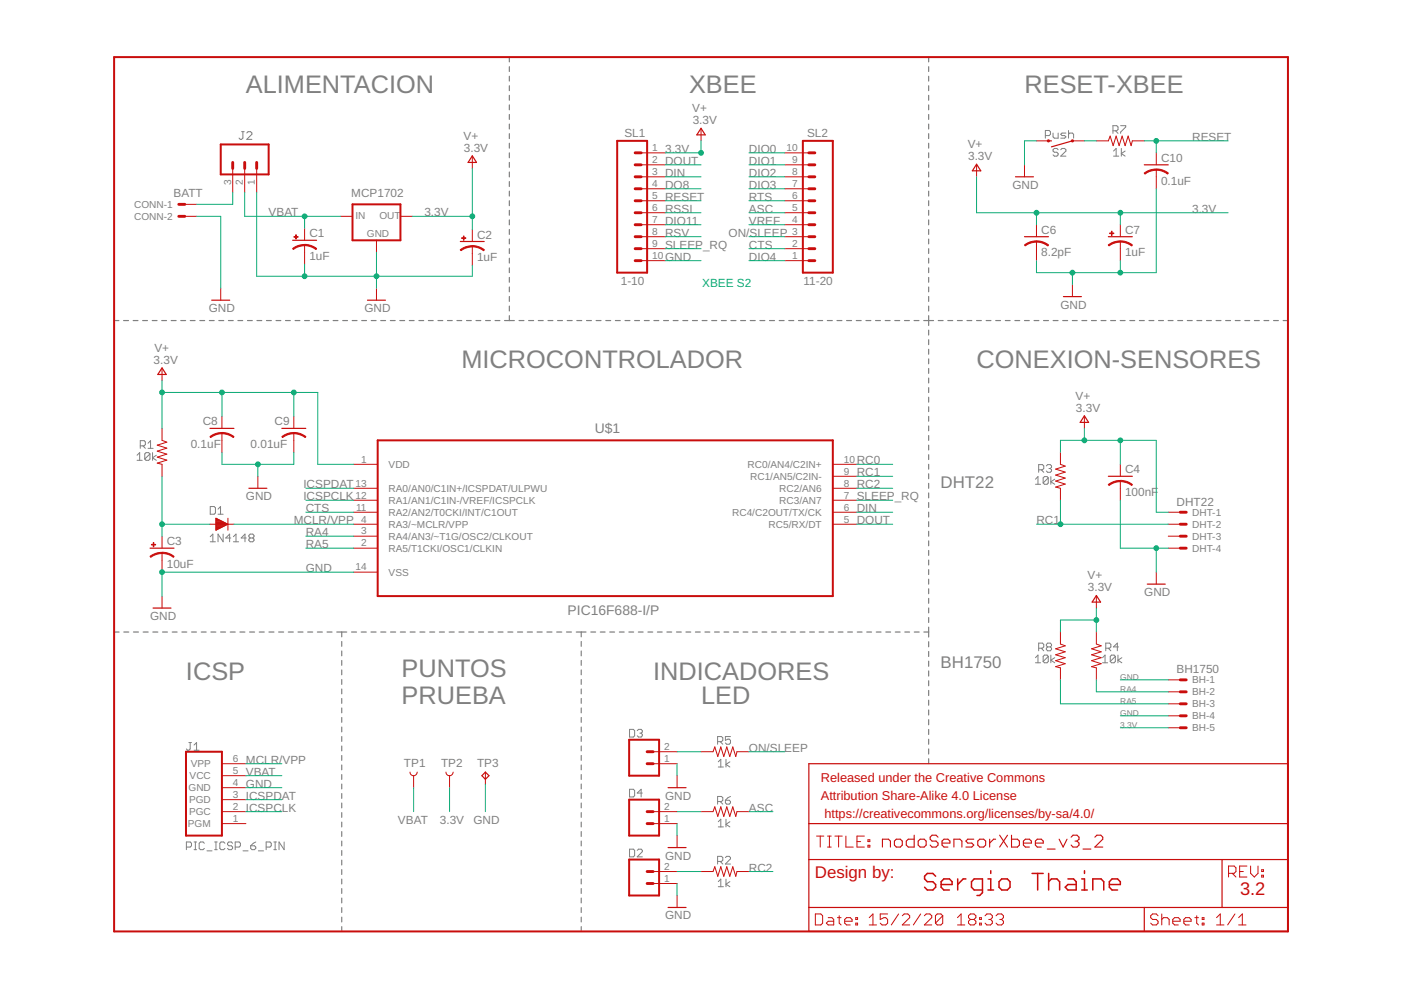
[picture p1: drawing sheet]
<svg xmlns="http://www.w3.org/2000/svg" width="297mm" height="210mm" viewBox="0 0 297 210" stroke-linecap="round" stroke-linejoin="round" font-family="sans-serif">
<g fill="none" stroke="#808080" stroke-width=".25">
<path d="M108 12.1v1M108 14.1v1.1M108 16.2v1M108 18.2v1M196.9 12.1v1M196.9 14.1v1.1M196.9 16.2v1M196.9 18.2v1M108 20.2v1.1M108 22.2v1.1M108 24.3v1M108 26.3v1"/>
<path d="M108 28.3v1.1M108 30.4v1M108 32.4v1M108 34.4v1.1M108 36.5v1M108 38.5v1M196.9 20.2v1.1M196.9 22.2v1.1M196.9 24.3v1M196.9 26.3v1M196.9 28.3v1.1M196.9 30.4v1"/>
<path d="M196.9 32.4v1M196.9 34.4v1.1M196.9 36.5v1M196.9 38.5v1M108 40.5v1.1M108 42.6v1M108 44.6v1M108 46.6v1.1M108 48.7v1M108 50.7v1M108 52.7v1M108 54.8v1"/>
<path d="M108 56.8v1M108 58.8v1M196.9 40.5v1.1M196.9 42.6v1M196.9 44.6v1M196.9 46.6v1.1M196.9 48.7v1M196.9 50.7v1M196.9 52.7v1M196.9 54.8v1M196.9 56.8v1M196.9 58.8v1"/>
<path d="M24.2 68h1M26.2 68h1M28.2 68h1.1M30.2 68h1.1M32.3 68h1M34.3 68h1M36.3 68h1M38.3 68h1M40.3 68h1.1M42.4 68h1M44.4 68h1M46.4 68h1"/>
<path d="M48.4 68h1M50.4 68h1.1M52.5 68h1M54.5 68h1M56.5 68h1M58.5 68h1M60.5 68h1.1M62.6 68h1M64.6 68h1M66.6 68h1M68.6 68h1M70.6 68h1"/>
<path d="M72.7 68h1M74.7 68h1M76.7 68h1M78.7 68h1M80.7 68h1M82.8 68h1M84.8 68h1M86.8 68h1M88.8 68h1M90.8 68h1M92.9 68h1M94.9 68h1"/>
<path d="M96.9 68h1M98.9 68h1M100.9 68h1M103 68h1M105 68h1M107 68h2.1M108 60.9v1M108 62.9v1M108 64.9v1M108 66.9v1.1M110 68h1.1M112.1 68h1"/>
<path d="M114.1 68h1.1M116.2 68h1M118.2 68h1.1M120.3 68h1M122.3 68h1M124.4 68h1M126.4 68h1M128.4 68h1.1M130.5 68h1M132.5 68h1.1M134.6 68h1M136.6 68h1"/>
<path d="M138.6 68h1.1M140.7 68h1M142.7 68h1.1M144.8 68h1M146.8 68h1.1M148.9 68h1M150.9 68h1.1M153 68h1M155 68h1M157 68h1.1M159.1 68h1M161.1 68h1.1"/>
<path d="M163.2 68h1M165.2 68h1M167.2 68h1.1M169.3 68h1M171.3 68h1.1M173.4 68h1M175.4 68h1.1M177.5 68h1M179.5 68h1.1M181.5 68h1.1M183.6 68h1M185.6 68h1.1"/>
<path d="M187.7 68h1M189.7 68h1.1M191.8 68h1M193.8 68h1M195.9 68h2M196.9 60.9v1M196.9 62.9v1M196.9 64.9v1M196.9 66.9v2.1M196.9 70v1M196.9 72v1.1M196.9 74.1v1"/>
<path d="M196.9 76.1v1M196.9 78.1v1.1M198.9 68h1.1M201 68h1M203 68h1M205 68h1M207.1 68h1M209.1 68h1M211.1 68h1M213.1 68h1.1M215.2 68h1M217.2 68h1"/>
<path d="M219.2 68h1.1M221.3 68h1M223.3 68h1M225.3 68h1.1M227.4 68h1M229.4 68h1M231.4 68h1.1M233.4 68h1.1M235.5 68h1M237.5 68h1M239.5 68h1.1M241.6 68h1"/>
<path d="M243.6 68h1M245.6 68h1.1M247.7 68h1M249.7 68h1M251.7 68h1.1M253.8 68h1M255.8 68h1M257.8 68h1.1M259.9 68h1M261.9 68h1M263.9 68h1.1M266 68h1"/>
<path d="M268 68h1M270 68h1M272.1 68h1M196.9 80.2v1M196.9 82.2v1M196.9 84.2v1.1M196.9 86.3v1M196.9 88.3v1M196.9 90.3v1M196.9 92.4v1M196.9 94.4v1M196.9 96.4v1"/>
<path d="M196.9 98.4v1.1M196.9 100.5v1M196.9 102.5v1M196.9 104.5v1.1M196.9 106.6v1M196.9 108.6v1M196.9 110.6v1.1M196.9 112.6v1.1M196.9 114.7v1M196.9 116.7v1.1M196.9 118.7v1.1M24.2 134h1.1"/>
<path d="M26.2 134h1.1M28.3 134h1.1M30.4 134h1M32.4 134h1.1M34.5 134h1M36.5 134h1M38.6 134h1M40.6 134h1.1M42.7 134h1M44.7 134h1.1M46.8 134h1M48.8 134h1.1"/>
<path d="M50.9 134h1M52.9 134h1.1M55 134h1M57 134h1.1M59.1 134h1M61.1 134h1.1M63.2 134h1M65.2 134h1.1M67.3 134h1M69.3 134h1.1M71.4 134h2.1M72.5 134v1"/>
<path d="M72.5 136v1M72.5 138v1M74.5 134h1.1M76.6 134h1.1M78.7 134h1M80.7 134h1.1M82.8 134h1.1M84.9 134h1.1M87 134h1M89 134h1.1M91.1 134h1.1M93.2 134h1"/>
<path d="M95.2 134h1.1M97.3 134h1.1M99.4 134h1.1M101.5 134h1M103.5 134h1.1M105.6 134h1.1M107.7 134h1M109.7 134h1.1M111.8 134h1.1M113.9 134h1.1M116 134h1M118 134h1.1"/>
<path d="M120.1 134h1.1M122.2 134h2M123.2 134v1M123.2 136v1M123.2 138v1M125.3 134h1M127.3 134h1M129.3 134h1M131.3 134h1M133.3 134h1M135.3 134h1.1M137.4 134h1"/>
<path d="M139.4 134h1M141.4 134h1M143.4 134h1M145.4 134h1.1M147.4 134h1.1M149.5 134h1M151.5 134h1M153.5 134h1M155.5 134h1M157.5 134h1.1M159.6 134h1M161.6 134h1"/>
<path d="M163.6 134h1M165.6 134h1M167.6 134h1M169.7 134h1M171.7 134h1M173.7 134h1M175.7 134h1M177.7 134h1M179.7 134h1M181.8 134h1M183.8 134h1M185.8 134h1"/>
<path d="M187.8 134h1M189.8 134h1M191.8 134h1M193.8 134h1.1M195.9 134h1M196.9 120.8v1M196.9 122.8v1M196.9 124.8v1.1M196.9 126.9v1M196.9 128.9v1M196.9 130.9v1.1M196.9 133v2.1"/>
<path d="M196.9 136.1v1M196.9 138.1v1.1M72.5 140v1.1M72.5 142v1.1M72.5 144.1v1M72.5 146.1v1M72.5 148.1v1M72.5 150.1v1M72.5 152.1v1M72.5 154.2v1M72.5 156.2v1M72.5 158.2v1"/>
<path d="M123.2 140v1.1M123.2 142v1.1M123.2 144.1v1M123.2 146.1v1M123.2 148.1v1M123.2 150.1v1M123.2 152.1v1M123.2 154.2v1M123.2 156.2v1M123.2 158.2v1M196.9 140.2v1.1M196.9 142.3v1"/>
<path d="M196.9 144.3v1.1M196.9 146.4v1.1M196.9 148.5v1M196.9 150.5v1.1M196.9 152.6v1.1M196.9 154.7v1M196.9 156.7v1.1M196.9 158.8v1.1M72.5 160.2v1M72.5 162.2v1M72.5 164.2v1M72.5 166.2v1.1"/>
<path d="M72.5 168.3v1M72.5 170.3v1M72.5 172.3v1M72.5 174.3v1M72.5 176.3v1M72.5 178.3v1M123.2 160.2v1M123.2 162.2v1M123.2 164.2v1M123.2 166.2v1.1M123.2 168.3v1M123.2 170.3v1"/>
<path d="M123.2 172.3v1M123.2 174.3v1M123.2 176.3v1M123.2 178.3v1M196.9 160.9v1M72.5 180.3v1.1M72.5 182.4v1M72.5 184.4v1M72.5 186.4v1M72.5 188.4v1M72.5 190.4v1M72.5 192.4v1.1"/>
<path d="M72.5 194.5v1M72.5 196.5v1M123.2 180.3v1.1M123.2 182.4v1M123.2 184.4v1M123.2 186.4v1M123.2 188.4v1M123.2 190.4v1M123.2 192.4v1.1M123.2 194.5v1M123.2 196.5v1"/>
</g>
<g fill="none" stroke="#808080" stroke-width=".21">
<path d="M51.2 27.9h.6M51.5 27.9v1.4l-.3 .2h-.3l-.2-.2M52.3 28.2l.3-.3h.5l.3 .3v.3l-1.1 1h1.1M221.6 28.7h.8l.3-.2v-.6l-.3-.2h-.8v1.6M223.3 28.2v.8l.2 .3h.8v-1.1M224.3 31.7l-.2-.2h-.6l-.2 .2v.3l.2 .3h.6l.2 .3v.2l-.2 .3h-.6l-.2-.3M224.9 31.7l.3-.2h.5l.3 .2v.3l-1.1 1.1h1.1M226 28.2h-.8l-.3 .3 .3 .2h.5l.3 .3-.3 .3h-.8M226.5 28.5l.3-.3h.6l.2 .3v.8M226.5 27.7v1.6M236 27.7h.8l.2-.2v-.6l-.2-.3h-.8v1.7M236.1 32l.5-.5v1.6"/>
<path d="M236.1 33.1h1.1M236.5 27.7l.5 .6M237.6 26.6h1.1v.3l-1.1 1.1v.3M237.7 31.5v1.6M238.5 32l-.8 .6 .8 .5M29.1 96.5l.5-.5v1.6M29.1 97.6h1M29.7 94.5h.9l.2-.2v-.6l-.2-.3h-.9v1.7M30.3 94.5l.5 .6M31.4 94l.5-.6v1.7M31.4 95.1h1.1M31.8 96.2v1.1l-.3 .3h-.5l-.3-.3"/>
<path d="M31.8 96.2l-.3-.2h-.5l-.3 .2v1.1M31.8 96.2l-1.1 1.1M32.3 96v1.6M33.1 96.5l-.8 .6 .8 .5M220.2 99.6h.8l.3-.3v-.5l-.3-.3h-.8v1.6M220.8 99.6l.5 .5M221.8 98.8l.3-.3h.6l.2 .3v.3l-.2 .2M222.4 99.3h.3M222.7 99.3l.2 .3v.3l-.2 .2h-.6l-.3-.2M44.6 113.8l.5-.6v1.7M44.6 114.9h1.1M44.6 107.4h.8l.3 .3v1.1l-.3 .2h-.8z"/>
<path d="M46.2 109h1.1M46.2 107.9l.6-.5v1.6M47.3 113.2v1.7l-1.1-1.7v1.7M48.9 114.1h-1l.8-.9v1.7M49.5 114.9h1.1M49.5 113.8l.5-.6v1.7M52.2 114.1h-1.1l.8-.9v1.7M53 114.1l-.2 .2v.3l.2 .3h.6l.2-.3v-.3l-.2-.2M53 114.1h.6M53 114.1l-.2-.3v-.3l.2-.3h.6l.2 .3v.3l-.2 .3M219.5 101.6l.6-.6v1.7M219.5 102.7h1.1"/>
<path d="M222.2 101.3v1.1l-.2 .3h-.6l-.2-.3M222.2 101.3l-.2-.3h-.6l-.2 .3v1.1M222.2 101.3l-1 1.1M222.8 101v1.7M223.6 101.6l-.8 .6 .8 .5M219.5 139.4l.6-.5v1.6M220.2 137.4h.8l.3-.2v-.6l-.3-.2h-.8v1.6M220.8 137.4l.5 .6M222.1 137.2l-.3-.3v-.3l.3-.2h.6l.2 .2v.3l-.2 .3M222.1 137.2l-.3 .2v.3l.3 .3h.6l.2-.3v-.3l-.2-.2M222.1 137.2h.6M222.2 139.2l-.2-.3h-.6l-.2 .3v1.1"/>
<path d="M222.2 139.2v1.1l-.2 .2h-.6l-.2-.2M222.2 139.2l-1 1.1M222.8 138.9v1.6M223.6 139.4l-.8 .6 .8 .5M233.8 139.4l.5-.5v1.6M234.4 137.4h.8l.3-.2v-.6l-.3-.2h-.8v1.6M235 137.4l.5 .6M236.5 139.2v1.1l-.3 .2h-.5l-.3-.2M236.5 139.2l-.3-.3h-.5l-.3 .3v1.1M236.5 139.2l-1.1 1.1M237 138.9v1.6M237.2 137.2h-1.1l.8-.8v1.6"/>
<path d="M237.8 139.4l-.8 .6 .8 .5M40 157.4h.6M40.3 157.4v1.4l-.3 .3h-.2l-.3-.3M41.1 159.1h1.1M41.1 158l.6-.6v1.7M133.5 154.6h.8l.3 .3v1.1l-.3 .3h-.8zM135.1 154.9l.3-.3h.5l.3 .3v.3l-.3 .2M135.7 155.4h.2M135.9 155.4l.3 .3v.3l-.3 .3h-.5l-.3-.3M152.1 157.2h.9l.2-.2v-.6l-.2-.2h-.9v1.6M152.7 157.2l.5 .6M154.9 156.2h-1.1v.8l.5-.3h.3l.3 .3v.5l-.3 .3h-.5l-.3-.3"/>
<path d="M219.5 140.5h1.1M233.8 140.5h1M39.5 179.6h.8l.3-.3v-.5l-.3-.3h-.8v1.6M41.1 178.5h.6M41.4 178.5v1.6M43.3 178.8l-.2-.3h-.6l-.3 .3v1.1l.3 .2h.6l.2-.2M45.5 178.5h.6M45.8 178.5v1.6M47.7 178.8l-.3-.3h-.5l-.3 .3v1.1l.3 .2h.5l.3-.2M49.3 178.8l-.3-.3h-.5l-.3 .3v.2l.3 .3h.5l.3 .3v.3l-.3 .2h-.5l-.3-.2M49.9 179.6h.8l.3-.3v-.5l-.3-.3h-.8v1.6M53.1 179.3h.9l.2 .3v.3l-.2 .2h-.6l-.3-.2z"/>
<path d="M54.2 178.5l-1.1 .8M56.4 179.6h.8l.3-.3v-.5l-.3-.3h-.8v1.6M58.1 178.5h.5M58.3 178.5v1.6M60.2 178.5v1.6l-1-1.6v1.6M133.5 167.3h.8l.3 .3v1.1l-.3 .3h-.8zM136.2 168.1h-1.1l.8-.8v1.7M152.1 169.9h.9l.2-.2v-.6l-.2-.2h-.9v1.6M152.3 161.5l.5-.5v1.6M152.3 174.2l.5-.5v1.6M152.3 162.6h1.1M152.3 175.3h1.1"/>
<path d="M152.7 169.9l.5 .6M153.8 169.7h.8l.3 .2v.3l-.3 .3h-.5l-.3-.3zM153.9 161v1.6M153.9 173.7v1.6M154.7 161.5l-.8 .6 .8 .5M154.7 174.2l-.8 .6 .8 .5M154.9 168.9l-.6 .2-.5 .6M41.1 180.1h.6M43.9 180.4h1.1M45.5 180.1h.6M51.5 180.4h1.1M54.8 180.4h1.1"/>
<path d="M58.1 180.1h.5M133.5 180h.8l.3 .3v1.1l-.3 .3h-.8zM135.1 180.3l.3-.3h.5l.3 .3v.3l-1.1 1.1h1.1M152.1 182.6h.9l.2-.2v-.6l-.2-.2h-.9v1.6M152.3 186.9l.5-.5v1.6M152.3 188h1.1M152.7 182.6l.5 .6M153.8 181.8l.3-.2h.5l.3 .2v.3l-1.1 1.1h1.1M153.9 186.4v1.6M154.7 186.9l-.8 .6 .8 .5"/>
</g>
<g fill="none" stroke="#c90d0c" stroke-width=".32">
<path d="M198.4 185.8l-.6-.6h-1.2l-.6 .6v.6l.6 .5h1.2l.6 .6v.6l-.6 .6h-1.2l-.6-.6M199.5 187.5h2.4v-.6l-.6-.5h-1.2l-.6 .5v1.2l.6 .6h1.2M203.1 186.4v2.3M204.8 186.4h-.6l-1.1 1.1M208.3 188.7h-1.8l-.5-.6v-1.2l.5-.5h1.8v2.9l-.6 .6h-.6M209.5 188.7h1.2M209.5 186.4h.6v2.3M210.1 184.6v.6M212.4 186.4h1.2l.5 .5v1.2l-.5 .6h-1.2l-.6-.6v-1.2zM218.8 185.2h2.4M220 185.2v3.5M222.3 186.9l.6-.5h1.2l.6 .5v1.8"/>
<path d="M222.3 185.2v3.5M226.4 186.4h1.2l.6 .5v1.8h-1.8l-.6-.6 .6-.6h1.8M229.3 188.7h1.2M229.3 186.4h.6v2.3M229.9 184.6v.6M231.7 188.7v-2.3h1.7l.6 .5v1.8M235.2 187.5h2.3v-.6l-.6-.5h-1.1l-.6 .5v1.2l.6 .6h1.1"/>
</g>
<g fill="none" stroke="#c90d0c" stroke-width=".21">
<path d="M49.3 35.7v5.1M51.9 35.7v5.1M54.4 35.7v5.1M100.1 33.2v2.5M135.9 32.4h5.1M135.9 34.9h5.1M135.9 37.5h5.1M148.6 27.3v2.6M166.4 32.4h5.1M166.4 34.9h5.1M166.4 37.5h5.1M207.1 34.9v2.6"/>
<path d="M217.2 34.9v2.6M219.8 29.9h2.5M227.4 29.9h2.5M232.5 29.9h2.5l.4-1 .6 2 .6-2 .7 2 .6-2 .6 2 .7-2 .6 2 .3-1h2.5M245.2 32.4v2.5M245.2 36v4M39.2 45.9h2.5M39.2 43.3h2.5M64.6 48.4v2.5M64.6 52v4M72.2 45.9h2.5M79.8 50.9v2.6"/>
<path d="M84.9 45.9h2.5M100.1 48.7v2.5M100.1 52.2v4.1M135.9 40h5.1M135.9 42.6h5.1M135.9 45.1h5.1M135.9 47.6h5.1M135.9 50.2h5.1M135.9 52.7h5.1M135.9 55.3h5.1M166.4 40h5.1M166.4 42.6h5.1"/>
<path d="M166.4 45.1h5.1M166.4 47.6h5.1M166.4 50.2h5.1M166.4 52.7h5.1M166.4 55.3h5.1M219.8 47.6v2.6M219.8 51.2v4.1M237.5 47.6v2.6M237.5 51.2v4.1M34.4 78.1v2.6M46.8 61.1v2.5M79.8 61.1v2.5"/>
<path d="M227.4 60.3v2.6M34.4 90.8v2.6l1 .3-2.1 .7 2.1 .6-2.1 .7 2.1 .6-2.1 .6 2.1 .7-2.1 .6 1.1 .2v2.6M47.1 88.3v2.5M47.1 91.8v4.1M62.3 88.3v2.5M62.3 91.8v4.1M75 98.4h5.1M176.6 98.4h5.1M224.8 95.9v2.5l1 .4-2 .7 2 .6-2 .6 2 .7-2 .6 2 .6-2 .7 1 .2v2.6M229.9 88.3v2.5M237.5 98.4v2.6M34.4 113.7v2.5"/>
<path d="M34.4 117.2v4.1M44.5 111.1h5.1M45.8 109.9l2.5 1.2-2.5 1.3zM45.8 112.3h.2M45.8 112.2h.4M45.8 112.1h.6M45.8 112h.9M45.8 111.8h1.1M45.8 111.7h1.4M45.8 111.6h1.6M45.8 111.5h1.8M45.8 111.4h2.1"/>
<path d="M45.8 111.2h2.3M45.8 111h2.2M45.8 110.9h2M45.8 110.8h1.7M45.8 110.6h1.5M45.8 110.5h1.3M45.8 110.4h1M45.8 110.3h.8M45.8 110.2h.5M45.8 110h.3M45.8 109.9h.1M48.3 109.9v2.5"/>
<path d="M54.7 101v2.5M75 103.5h5.1M75 106.1h5.1M75 108.6h5.1M75 111.1h5.1M75 113.7h5.1M75 116.2h5.1M176.6 103.5h5.1M176.6 106.1h5.1M176.6 108.6h5.1M176.6 111.1h5.1M176.6 101h5.1"/>
<path d="M237.5 102v4.1M247.7 108.6h2.5M247.7 111.1h2.5M247.7 113.7h2.5M247.7 116.2h2.5M34.4 126.4v2.5M75 121.3h5.1M224.8 134v2.5l1 .4-2 .7 2 .6-2 .6 2 .6-2 .7 2 .6-2 .7 1 .2v2.5M232.5 134v2.5l1 .4-2.1 .7 2.1 .6-2.1 .6 2.1 .6-2.1 .7 2.1 .6-2.1 .7 1.1 .2v2.5M232.5 126.4v2.5M245.2 121.3v2.5M138.5 159.4h5.1"/>
<path d="M148.6 159.4h2.6l.4-1 .6 2 .6-2 .7 2 .6-2 .6 2 .7-2 .6 2 .3-1h2.5M247.7 144.1h2.5M247.7 146.7h2.5M247.7 149.2h2.5M247.7 151.8h2.5M247.7 154.3h2.5M47.1 172.1h5M47.1 167h5M47.1 169.5h5M47.1 174.6h5M47.1 164.5h5M47.1 161.9h5"/>
<path d="M86.9 163.7a.76 .76 0 0 0 .8 .8 .76 .76 0 0 0 .8-.8M87.7 164.5v2.5M94.6 163.7a.76 .76 0 0 0 .7 .8 .76 .76 0 0 0 .8-.8M95.3 164.5v2.5M102.9 163.7v2.5M138.5 172.1h5.1M138.5 174.6h5.1M138.5 161.9h5.1M143.6 164.5v2.5M143.6 177.2v2.5M148.6 172.1h2.6l.4-1 .6 2 .6-2 .7 2 .6-2 .6 2 .7-2 .6 2 .3-1h2.5M173.1 177.3h1.6"/>
<path d="M173.9 177.3v2.3M175.5 177.3h.7M175.5 179.6h.7M175.9 177.3v2.3M177 177.3h1.6M177.8 177.3v2.3M179.3 177.3v2.3h1.6M181.7 178.4h.8M183.3 177.3h-1.6v2.3h1.6M184 179.2h.4v.4h-.4zM184 178.1h.4v.3h-.4zM138.5 184.8h5.1"/>
<path d="M138.5 187.3h5.1M143.6 189.9v2.5M148.6 184.8h2.6l.4-1 .6 2 .6-2 .7 2 .6-2 .6 2 .7-2 .6 2 .3-1h2.5M172.9 193.8h1.1l.4 .4v1.5l-.4 .4h-1.1zM175.6 194.6h.8l.4 .3v1.2h-1.2l-.4-.4 .4-.4h1.2M177.5 194.6h.8M177.9 194.2v1.5l.4 .4M179.1 195.3h1.6v-.4l-.4-.3h-.8l-.4 .3v.8l.4 .4h.8M181.4 195.7h.4v.4h-.4zM181.4 194.6h.4v.3h-.4zM184.3 196.1h1.5M184.3 194.6l.8-.8v2.3"/>
<path d="M188.2 193.8h-1.6v1.1l.8-.3h.4l.4 .3v.8l-.4 .4h-.8l-.4-.4M190.5 193.8l-1.5 2.3M191.3 194.2l.4-.4h.8l.4 .4v.4l-1.6 1.5h1.6M195.2 193.8l-1.5 2.3M196 194.2l.4-.4h.7l.4 .4v.4l-1.5 1.5h1.5M199.9 194.2v1.5l-.4 .4h-.8l-.4-.4M199.9 194.2l-.4-.4h-.8l-.4 .4v1.5M199.9 194.2l-1.6 1.5M203 196.1h1.6M203 194.6l.8-.8v2.3M205.7 194.9l-.4 .4v.4l.4 .4h.8l.4-.4v-.4l-.4-.4M205.7 194.9l-.4-.3v-.4l.4-.4h.8l.4 .4v.4l-.4 .3"/>
<path d="M205.7 194.9h.8M207.7 195.7h.4v.4h-.4zM207.7 194.6h.4v.3h-.4zM208.9 194.2l.3-.4h.8l.4 .4v.4l-.4 .3M209.6 194.9h.4M210 194.9l.4 .4v.4l-.4 .4h-.8l-.3-.4M211.2 194.2l.4-.4h.8l.3 .4v.4l-.3 .3M212 194.9h.4M212.4 194.9l.3 .4v.4l-.3 .4h-.8l-.4-.4M245.5 194.2l-.3-.4h-.8l-.4 .4v.4l.4 .3h.8l.3 .4v.4l-.3 .4h-.8l-.4-.4M246.3 194.9l.4-.3h.8l.4 .3v1.2M246.3 193.8v2.3"/>
<path d="M248.6 195.3h1.6v-.4l-.4-.3h-.8l-.4 .3v.8l.4 .4h.8M251 195.3h1.5v-.4l-.3-.3h-.8l-.4 .3v.8l.4 .4h.8M253.3 194.6h.8M253.7 194.2v1.5l.4 .4M254.9 195.7h.4v.4h-.4zM254.9 194.6h.4v.3h-.4zM257.9 196.1h1.6M257.9 194.6l.8-.8v2.3M260.5 185.2h1.2l.3-.4v-.8l-.3-.4h-1.2v2.3M261.3 185.2l.7 .7M261.8 193.8l-1.5 2.3M262.6 196.1h1.6"/>
<path d="M262.6 194.6l.8-.8v2.3M262.8 184.8h.8M264.4 183.6h-1.6v2.3h1.6M265.2 183.6v1.6l.7 .7 .8-.7v-1.6M267.5 184.4h.4v.4h-.4zM267.5 185.6h.4v.3h-.4z"/>
</g>
<g fill="none" stroke="#c90d0c" stroke-width=".42">
<path d="M24.2 12.1h248.9v185.4h-248.9zM46.8 30.6h10.2v6.4h-10.2zM130.9 29.9h6.3v27.9h-6.3zM170.2 29.9h6.4v27.9h-6.4zM74.7 43.3h10.2v7.6h-10.2zM80.1 93.4h96.5v33h-96.5zM39.4 159.4h7.7v17.8h-7.7zM133.4 156.8h6.3v7.7h-6.3zM133.4 169.5h6.3v7.7h-6.3zM133.4 182.2h6.3v7.7h-6.3z"/>
<circle cx="222.3" cy="29.9" r=".13"/>
<circle cx="227.4" cy="29.9" r=".13"/>
</g>
<g fill="none" stroke="#c90d0c" stroke-width=".25">
<path d="M100.1 33l.9 1.4h-1.7zM148.6 27.2l.9 1.4h-1.8zM207.1 34.8l.8 1.4h-1.7zM215.3 37.5h3.8M222.3 29.9h.6M227.4 29.9l-4.5 1.2M242.6 34.9h5.1M62 50.9h5.1M97.6 51.2h5.1M217.2 50.2h5.1M235 50.2h5.1M34.4 78l.8 1.4h-1.7z"/>
<path d="M44.9 63.6h3.8M77.9 63.6h3.8M225.5 62.9h3.8M44.5 90.8h5.1M59.8 90.8h5M229.9 88.2l.9 1.4h-1.8zM31.8 116.2h5.1M52.8 103.5h3.8M235 101h5.1M32.4 128.9h3.9M232.5 126.3l.8 1.4h-1.7zM243.2 123.8h3.9"/>
<path d="M102.9 163.7l.8 .8-.8 .7-.7-.7zM141.6 179.7h3.9M141.6 167h3.9M171.5 161.9h101.6v35.6h-101.6zM171.5 174.6h101.6M141.6 192.4h3.9M171.5 192.4h101.6M171.5 182.2h101.6M242.6 192.4v5.1M259.1 182.2v10.2"/>
</g>
<g fill="#c90d0c" stroke="#c90d0c" stroke-width=".21">
<path d="M64.6 51.8l1.3 .2 1.2 .7-.1 .2-.9-.5-1.5-.3z" fill-rule="evenodd"/>
<path d="M62 52.7l1.2-.7 1.4-.2v.3l-1.5 .3-.9 .5z" fill-rule="evenodd"/>
<path d="M100.1 52.1l1.4 .2 1.2 .7-.2 .2-.9-.6-1.5-.3z" fill-rule="evenodd"/>
<path d="M97.6 53l1.2-.7 1.3-.2v.2l-1.5 .3-.9 .5z" fill-rule="evenodd"/>
<path d="M34.4 117.1l1.3 .2 1.2 .7-.1 .2-.9-.6-1.5-.3z" fill-rule="evenodd"/>
<path d="M31.8 118l1.2-.7 1.4-.2v.3l-1.1 .1-1.3 .7z" fill-rule="evenodd"/>
<path d="M237.5 101.9l1.4 .2 1.2 .6-.2 .2-.9-.5-1.5-.3z" fill-rule="evenodd"/>
<path d="M235 102.7l1.2-.6 1.3-.2v.2l-1 .2-1.4 .6z" fill-rule="evenodd"/>
<path d="M219.8 51.1l1.3 .2 1.2 .6-.1 .3-1.4-.7-1-.2z" fill-rule="evenodd"/>
<path d="M217.2 51.9l1.2-.6 1.4-.2v.2l-1.6 .3-.8 .5z" fill-rule="evenodd"/>
<path d="M237.5 51.1l1.4 .2 1.2 .6-.2 .3-1.4-.7-1-.2z" fill-rule="evenodd"/>
<path d="M235 51.9l1.2-.6 1.3-.2v.2l-1.5 .3-.9 .5z" fill-rule="evenodd"/>
<path d="M47.1 91.7l1.3 .2 1.2 .7-.1 .2-.9-.5-1.5-.4z" fill-rule="evenodd"/>
<path d="M44.5 92.6l1.2-.7 1.4-.2v.3l-1.1 .1-1.3 .7z" fill-rule="evenodd"/>
<path d="M62.3 91.7l1.3 .2 1.3 .7-.2 .2-1.4-.7-1-.2z" fill-rule="evenodd"/>
<path d="M59.8 92.6l1.1-.7 1.4-.2v.3l-1 .1-1.4 .7z" fill-rule="evenodd"/>
<path d="M245.2 35.8l1.3 .2 1.2 .7-.2 .2-1.3-.7-1-.1z" fill-rule="evenodd"/>
<path d="M242.6 36.7l1.2-.7 1.4-.2v.3l-1.6 .3-.8 .5z" fill-rule="evenodd"/>
</g>
<g fill="#c90d0c" stroke="#c90d0c" stroke-width=".21">
<path d="M62.3 50.2h.9v.1h-.9z"/>
<path d="M62.7 49.8h.1v.9h-.1z"/>
<path d="M97.9 50.4h.9v.1h-.9z"/>
<path d="M98.3 50h.1v.9h-.1z"/>
<path d="M32.1 115.4h.9v.1h-.9z"/>
<path d="M32.5 115h.1v.9h-.1z"/>
<path d="M235.3 49.4h.9v.1h-.9z"/>
<path d="M235.6 49h.2v.9h-.2z"/>
</g>
<g fill="none" stroke="#c90d0c" stroke-width=".23">
<path d="M187.1 179.6v-1.7h1.3l.4 .4v1.3M189.6 178.3l.4-.4h.9l.4 .4v.9l-.4 .4h-.9l-.4-.4zM193.8 177.1v2.5h-1.2l-.4-.4v-.9l.4-.4h1.2M194.7 178.3l.4-.4h.8l.5 .4v.9l-.5 .4h-.8l-.4-.4zM198.9 177.5l-.4-.4h-.9l-.4 .4v.4l.4 .4h.9l.4 .5v.4l-.4 .4h-.9l-.4-.4M199.7 178.8h1.7v-.5l-.4-.4h-.8l-.5 .4v.9l.5 .4h.8M202.2 179.6v-1.7h1.3l.4 .4v1.3M206.5 177.9h-1.3l-.4 .4 .4 .5h.8l.5 .4-.5 .4h-1.2M207.3 178.3l.4-.4h.9l.4 .4v.9l-.4 .4h-.9l-.4-.4zM209.8 177.9v1.7M211.1 177.9h-.4l-.9 .9M211.9 177.1l1.7 2.5"/>
<path d="M213.6 177.1l-1.7 2.5M214.5 177.1v2.5h1.2l.4-.4v-.9l-.4-.4h-1.2M217 178.8h1.7v-.5l-.5-.4h-.8l-.4 .4v.9l.4 .4h.8M219.5 178.8h1.7v-.5l-.4-.4h-.9l-.4 .4v.9l.4 .4h.9M224.6 177.9l.8 1.7 .8-1.7M227.1 177.5l.4-.4h.8l.5 .4v.4l-.5 .4M227.9 178.3h.4M228.3 178.3l.5 .5v.4l-.5 .4h-.8l-.4-.4M232.1 177.5l.5-.4h.8l.4 .4v.4l-1.7 1.7h1.7M222 180h1.7M229.6 180h1.7"/>
</g>
<g fill="none" stroke="#c90d0c" stroke-width=".61">
<path d="M49.3 34.4v1.3M51.9 34.4v1.3M54.4 34.4v1.3M134.7 37.5h1.2M134.7 34.9h1.2M134.7 32.4h1.2M171.5 37.5h1.3M171.5 34.9h1.3M171.5 32.4h1.3M37.9 43.3h1.3M37.9 45.9h1.3M134.7 42.6h1.2"/>
<path d="M134.7 40h1.2M134.7 45.1h1.2M134.7 47.6h1.2M134.7 50.2h1.2M134.7 52.7h1.2M134.7 55.3h1.2M171.5 42.6h1.3M171.5 40h1.3M171.5 45.1h1.3M171.5 47.6h1.3M171.5 50.2h1.3M171.5 52.7h1.3"/>
<path d="M171.5 55.3h1.3M250.2 108.6h1.3M250.2 111.1h1.3M250.2 113.7h1.3M250.2 116.2h1.3M137.2 159.4h1.3M250.2 144.1h1.3M250.2 146.7h1.3M250.2 149.2h1.3M250.2 151.8h1.3M250.2 154.3h1.3M137.2 161.9h1.3"/>
<path d="M137.2 172.1h1.3M137.2 174.6h1.3M137.2 184.8h1.3M137.2 187.3h1.3"/>
</g>
<g fill="none" stroke="#0dab76" stroke-width=".21">
<path d="M100.1 35.7v13M141 34.9h7.6M141 37.5h7.6M148.6 29.9v2.5h-7.6M158.8 32.4h7.6M158.8 34.9h7.6M158.8 37.5h7.6M207.1 37.5v7.6h53.3M219.8 29.9h-2.6v5M229.9 29.9h2.6M242.6 29.9h17.8M245.2 29.9v2.5"/>
<path d="M41.7 45.9h5.1v15.2M49.3 40.8v2.5h-7.6M51.9 40.8v5.1h20.3M54.4 40.8v17.8h45.7v-2.3M64.6 45.9v2.5M64.6 56v2.6M79.8 53.5v7.6M87.4 45.9h12.7M141 55.3h7.6M141 45.1h7.6M141 50.2h7.6M141 52.7h7.6"/>
<path d="M141 42.6h7.6M141 40h7.6M141 47.6h7.6M158.8 55.3h7.6M158.8 45.1h7.6M158.8 50.2h7.6M158.8 52.7h7.6M158.8 42.6h7.6M158.8 40h7.6M158.8 47.6h7.6M219.8 45.1v2.5M227.4 57.8v2.5"/>
<path d="M237.5 45.1v2.5M237.5 55.3v2.5M245.2 40v17.8h-25.4v-2.5M34.4 80.7v10.1M34.4 83.2h33v15.2h7.6M47.1 83.2v5.1M47.1 95.9v2.5h15.2v-2.5M54.7 98.4v2.6M62.3 83.2v5.1M181.7 98.4h7.6M224.8 95.9v-2.5h20.4v15.2h2.5M229.9 90.8v2.6"/>
<path d="M237.5 93.4v5M34.4 101v12.7M34.4 111.1h10.1M49.6 111.1h25.4M64.8 116.2h10.2M64.8 108.6h10.2M64.8 113.7h10.2M64.8 106.1h10.2M64.8 103.5h10.2M181.7 108.6h7.6M181.7 111.1h7.6M181.7 106.1h7.6"/>
<path d="M181.7 103.5h7.6M181.7 101h7.6M219.8 111.1h27.9M224.8 106.1v5M237.5 106.1v10.1h10.2M245.2 116.2v5.1M75 121.3h-40.6v5.1M232.5 131.5h-7.7v2.5M232.5 128.9v5.1M143.6 159.4h5M158.8 159.4h7.6M224.8 144.1v5.1h22.9"/>
<path d="M232.5 144.1v2.6h15.2M237.5 151.8h10.2M237.5 144.1h10.2M237.5 154.3h10.2M52.1 167h7.7M52.1 164.5h7.7M52.1 161.9h7.7M52.1 172.1h7.7M52.1 169.5h7.7M87.7 167v5.1M95.3 167v5.1M102.9 166.2v5.9"/>
<path d="M143.6 161.9v2.6M143.6 174.6v2.6M143.6 172.1h5M158.8 172.1h5.1M143.6 187.3v2.6M143.6 184.8h5M158.8 184.8h5.1"/>
</g>
<g fill="#0dab76" stroke="#0dab76" stroke-width=".21">
<circle cx="79.8" cy="58.6" r=".51"/>
<circle cx="64.6" cy="58.6" r=".51"/>
<circle cx="34.4" cy="121.3" r=".51"/>
<circle cx="245.2" cy="116.2" r=".51"/>
<circle cx="227.4" cy="57.8" r=".51"/>
<circle cx="237.5" cy="57.8" r=".51"/>
<circle cx="54.7" cy="98.4" r=".51"/>
<circle cx="64.6" cy="45.9" r=".51"/>
<circle cx="100.1" cy="45.9" r=".51"/>
<circle cx="237.5" cy="93.4" r=".51"/>
<circle cx="229.9" cy="93.4" r=".51"/>
<circle cx="219.8" cy="45.1" r=".51"/>
<circle cx="237.5" cy="45.1" r=".51"/>
<circle cx="34.4" cy="83.2" r=".51"/>
<circle cx="47.1" cy="83.2" r=".51"/>
<circle cx="62.3" cy="83.2" r=".51"/>
<circle cx="148.6" cy="32.4" r=".51"/>
<circle cx="232.5" cy="131.5" r=".51"/>
<circle cx="34.4" cy="111.1" r=".51"/>
<circle cx="245.2" cy="29.9" r=".51"/>
<circle cx="224.8" cy="111.1" r=".51"/>
</g>
<g font-size="5.4" fill="#808080">
<text x="52.1" y="19.7">ALIMENTACION</text>
<text x="146.1" y="19.7">XBEE</text>
<text x="217.2" y="19.7">RESET-XBEE</text>
<text x="97.8" y="78.1">MICROCONTROLADOR</text>
<text x="207" y="78.1">CONEXION-SENSORES</text>
<text x="85.1" y="143.5">PUNTOS</text>
<text x="39.4" y="144.2">ICSP</text>
<text x="85.1" y="149.2">PRUEBA</text>
<text x="138.5" y="144.2">INDICADORES</text>
<text x="148.6" y="149.2">LED</text>
</g>
<text font-size="3.9" fill="#c90d0c" x="262.9" y="189.9">3.2</text>
<g font-size="3.6" fill="#808080">
<text x="199.4" y="103.5">DHT22</text>
<text x="199.4" y="141.6">BH1750</text>
</g>
<text font-size="3.6" fill="#c90d0c" x="172.8" y="186.1">Design by:</text>
<g font-size="2.9" fill="#808080">
<text x="126.1" y="91.9">U$1</text>
<text x="120.3" y="130.5">PIC16F688-I/P</text>
</g>
<g font-size="2.7" fill="#c90d0c">
<text x="174" y="165.7">Released under the Creative Commons</text>
<text x="174" y="169.6">Attribution Share-Alike 4.0 License</text>
<text x="174.8" y="173.4">https://creativecommons.org/licenses/by-sa/4.0/</text>
</g>
<g font-size="2.5" fill="#808080">
<text x="146.8" y="23.8">V+</text>
<text x="98.3" y="29.6">V+</text>
<text x="132.4" y="29.1">SL1</text>
<text x="146.9" y="26.3">3.3V</text>
<text x="171.1" y="29.1">SL2</text>
<text x="252.8" y="29.9">RESET</text>
<text x="98.4" y="32.2">3.3V</text>
<text x="141" y="32.4">3.3V</text>
<text x="141" y="35">DOUT</text>
<text x="158.8" y="35">DIO1</text>
<text x="158.8" y="32.4">DIO0</text>
<text x="205.2" y="31.4">V+</text>
<text x="205.3" y="33.9">3.3V</text>
<text x="246.2" y="34.3">C10</text>
<text x="36.8" y="41.7">BATT</text>
<text x="74.5" y="41.8">MCP1702</text>
<text x="141" y="37.5">DIN</text>
<text x="141" y="40">DO8</text>
<text x="158.8" y="40">DIO3</text>
<text x="158.8" y="37.5">DIO2</text>
<text x="214.7" y="40">GND</text>
<text x="246.2" y="39.1">0.1uF</text>
<text x="57" y="45.9">VBAT</text>
<text x="90" y="45.9">3.3V</text>
<text x="141" y="42.6">RESET</text>
<text x="141" y="45.1">RSSI</text>
<text x="141" y="47.7">DIO11</text>
<text x="158.8" y="42.6">RTS</text>
<text x="158.8" y="45.1">ASC</text>
<text x="158.8" y="47.7">VREF</text>
<text x="252.8" y="45.1">3.3V</text>
<text x="65.6" y="50.3">C1</text>
<text x="101.1" y="50.6">C2</text>
<text x="141" y="52.7">SLEEP_RQ</text>
<text x="141" y="50.2">RSV</text>
<text x="154.5" y="50.2">ON/SLEEP</text>
<text x="158.8" y="52.7">CTS</text>
<text x="220.8" y="49.6">C6</text>
<text x="238.5" y="49.6">C7</text>
<text x="65.6" y="55.1">1uF</text>
<text x="101.1" y="55.4">1uF</text>
<text x="141" y="55.3">GND</text>
<text x="158.8" y="55.3">DIO4</text>
<text x="220.8" y="54.4">8.2pF</text>
<text x="238.5" y="54.4">1uF</text>
<text x="131.6" y="60.3">1-10</text>
<text x="170.4" y="60.3">11-20</text>
<text x="224.8" y="65.4">GND</text>
<text x="44.3" y="66.2">GND</text>
<text x="77.3" y="66.2">GND</text>
<text x="32.6" y="77.1">3.3V</text>
<text x="32.7" y="74.6">V+</text>
<text x="228" y="84.7">V+</text>
<text x="228.1" y="87.3">3.3V</text>
<text x="40.4" y="95">0.1uF</text>
<text x="43" y="90.2">C8</text>
<text x="53.1" y="95">0.01uF</text>
<text x="58.2" y="90.2">C9</text>
<text x="181.7" y="101">RC1</text>
<text x="181.7" y="98.4">RC0</text>
<text x="238.5" y="100.3">C4</text>
<text x="52.1" y="106.1">GND</text>
<text x="64.3" y="103.5">ICSPDAT</text>
<text x="64.3" y="106.1">ICSPCLK</text>
<text x="181.7" y="106.1">SLEEP_RQ</text>
<text x="181.7" y="103.5">RC2</text>
<text x="238.5" y="105.2">100nF</text>
<text x="249.5" y="107.2">DHT22</text>
<text x="62.3" y="111.1">MCLR/VPP</text>
<text x="64.8" y="113.7">RA4</text>
<text x="64.8" y="108.6">CTS</text>
<text x="181.7" y="111.1">DOUT</text>
<text x="181.7" y="108.6">DIN</text>
<text x="219.7" y="111.1">RC1</text>
<text x="35.4" y="115.6">C3</text>
<text x="64.8" y="116.2">RA5</text>
<text x="35.4" y="120.4">10uF</text>
<text x="64.8" y="121.3">GND</text>
<text x="230.6" y="122.8">V+</text>
<text x="230.7" y="125.4">3.3V</text>
<text x="31.8" y="131.5">GND</text>
<text x="242.6" y="126.4">GND</text>
<text x="249.5" y="142.8">BH1750</text>
<text x="52.1" y="161.9">MCLR/VPP</text>
<text x="158.8" y="159.4">ON/SLEEP</text>
<text x="52.1" y="167">GND</text>
<text x="52.1" y="164.5">VBAT</text>
<text x="85.7" y="162.7">TP1</text>
<text x="93.5" y="162.7">TP2</text>
<text x="101.1" y="162.7">TP3</text>
<text x="52.1" y="169.6">ICSPDAT</text>
<text x="52.1" y="172.1">ICSPCLK</text>
<text x="141" y="169.6">GND</text>
<text x="158.8" y="172.1">ASC</text>
<text x="84.4" y="174.6">VBAT</text>
<text x="93.3" y="174.6">3.3V</text>
<text x="100.4" y="174.6">GND</text>
<text x="141" y="182.2">GND</text>
<text x="158.8" y="184.8">RC2</text>
<text x="141" y="194.9">GND</text>
</g>
<text font-size="2.5" fill="#0dab76" x="148.9" y="60.9">XBEE S2</text>
<g font-size="2.1" fill="#808080">
<text x="138.3" y="32.1">1</text>
<text x="138.3" y="34.6">2</text>
<text x="166.8" y="32.1">10</text>
<text x="168" y="34.6">9</text>
<text x="49" y="39.2" transform="rotate(-90 49 39.2)">3</text>
<text x="51.5" y="39.2" transform="rotate(-90 51.5 39.2)">2</text>
<text x="54.1" y="39.2" transform="rotate(-90 54.1 39.2)">1</text>
<text x="138.3" y="37.1">3</text>
<text x="138.3" y="39.7">4</text>
<text x="168" y="39.7">7</text>
<text x="168" y="37.1">8</text>
<text x="28.4" y="44.1">CONN-1</text>
<text x="28.4" y="46.6">CONN-2</text>
<text x="75.4" y="46.5">IN</text>
<text x="80.4" y="46.5">OUT</text>
<text x="138.3" y="42.2">5</text>
<text x="138.3" y="44.8">6</text>
<text x="138.3" y="47.3">7</text>
<text x="168" y="47.3">4</text>
<text x="168" y="44.8">5</text>
<text x="168" y="42.2">6</text>
<text x="77.8" y="50.2">GND</text>
<text x="138.3" y="49.8">8</text>
<text x="138.3" y="52.4">9</text>
<text x="168" y="52.4">2</text>
<text x="168" y="49.8">3</text>
<text x="138.3" y="54.9">10</text>
<text x="168" y="54.9">1</text>
<text x="76.5" y="98.1">1</text>
<text x="82.4" y="99.2">VDD</text>
<text x="158.5" y="99.2">RC0/AN4/C2IN+</text>
<text x="159" y="101.7">RC1/AN5/C2IN-</text>
<text x="178.9" y="98.1">10</text>
<text x="178.9" y="100.6">9</text>
<text x="75.4" y="103.2">13</text>
<text x="75.4" y="105.7">12</text>
<text x="82.4" y="104.3">RA0/AN0/C1IN+/ICSPDAT/ULPWU</text>
<text x="82.4" y="106.8">RA1/AN1/C1IN-/VREF/ICSPCLK</text>
<text x="165.2" y="104.3">RC2/AN6</text>
<text x="165.2" y="106.8">RC3/AN7</text>
<text x="178.9" y="103.2">8</text>
<text x="178.9" y="105.7">7</text>
<text x="75.5" y="108.2">11</text>
<text x="76.5" y="110.8">4</text>
<text x="76.5" y="113.3">3</text>
<text x="82.4" y="109.4">RA2/AN2/T0CKI/INT/C1OUT</text>
<text x="82.4" y="111.9">RA3/~MCLR/VPP</text>
<text x="155.2" y="109.4">RC4/C2OUT/TX/CK</text>
<text x="163" y="111.9">RC5/RX/DT</text>
<text x="178.9" y="108.2">6</text>
<text x="178.9" y="110.8">5</text>
<text x="252.8" y="109.4">DHT-1</text>
<text x="252.8" y="111.9">DHT-2</text>
<text x="76.5" y="115.9">2</text>
<text x="82.4" y="114.4">RA4/AN3/~T1G/OSC2/CLKOUT</text>
<text x="82.4" y="117">RA5/T1CKI/OSC1/CLKIN</text>
<text x="252.8" y="114.4">DHT-3</text>
<text x="252.8" y="117">DHT-4</text>
<text x="75.4" y="120.9">14</text>
<text x="82.4" y="122.1">VSS</text>
<text x="252.8" y="144.9">BH-1</text>
<text x="252.8" y="147.5">BH-2</text>
<text x="252.8" y="150">BH-3</text>
<text x="252.8" y="152.5">BH-4</text>
<text x="252.8" y="155.1">BH-5</text>
<text x="49.4" y="161.6">6</text>
<text x="140.8" y="161.6">1</text>
<text x="140.8" y="159">2</text>
<text x="40" y="167.8">GND</text>
<text x="40.2" y="165.2">VCC</text>
<text x="40.4" y="162.7">VPP</text>
<text x="49.4" y="166.7">4</text>
<text x="49.4" y="164.1">5</text>
<text x="40.1" y="172.9">PGC</text>
<text x="40.1" y="170.3">PGD</text>
<text x="49.4" y="171.7">2</text>
<text x="49.4" y="169.2">3</text>
<text x="140.8" y="171.7">2</text>
<text x="39.8" y="175.4">PGM</text>
<text x="49.4" y="174.3">1</text>
<text x="140.8" y="174.3">1</text>
<text x="140.8" y="184.4">2</text>
<text x="140.8" y="187">1</text>
</g>
<g font-size="1.8" fill="#808080">
<text x="237.5" y="144.2">GND</text>
<text x="237.5" y="146.7">RA4</text>
<text x="237.5" y="149.2">RA5</text>
<text x="237.5" y="151.8">GND</text>
<text x="237.5" y="154.3">3.3V</text>
</g>
</svg>
